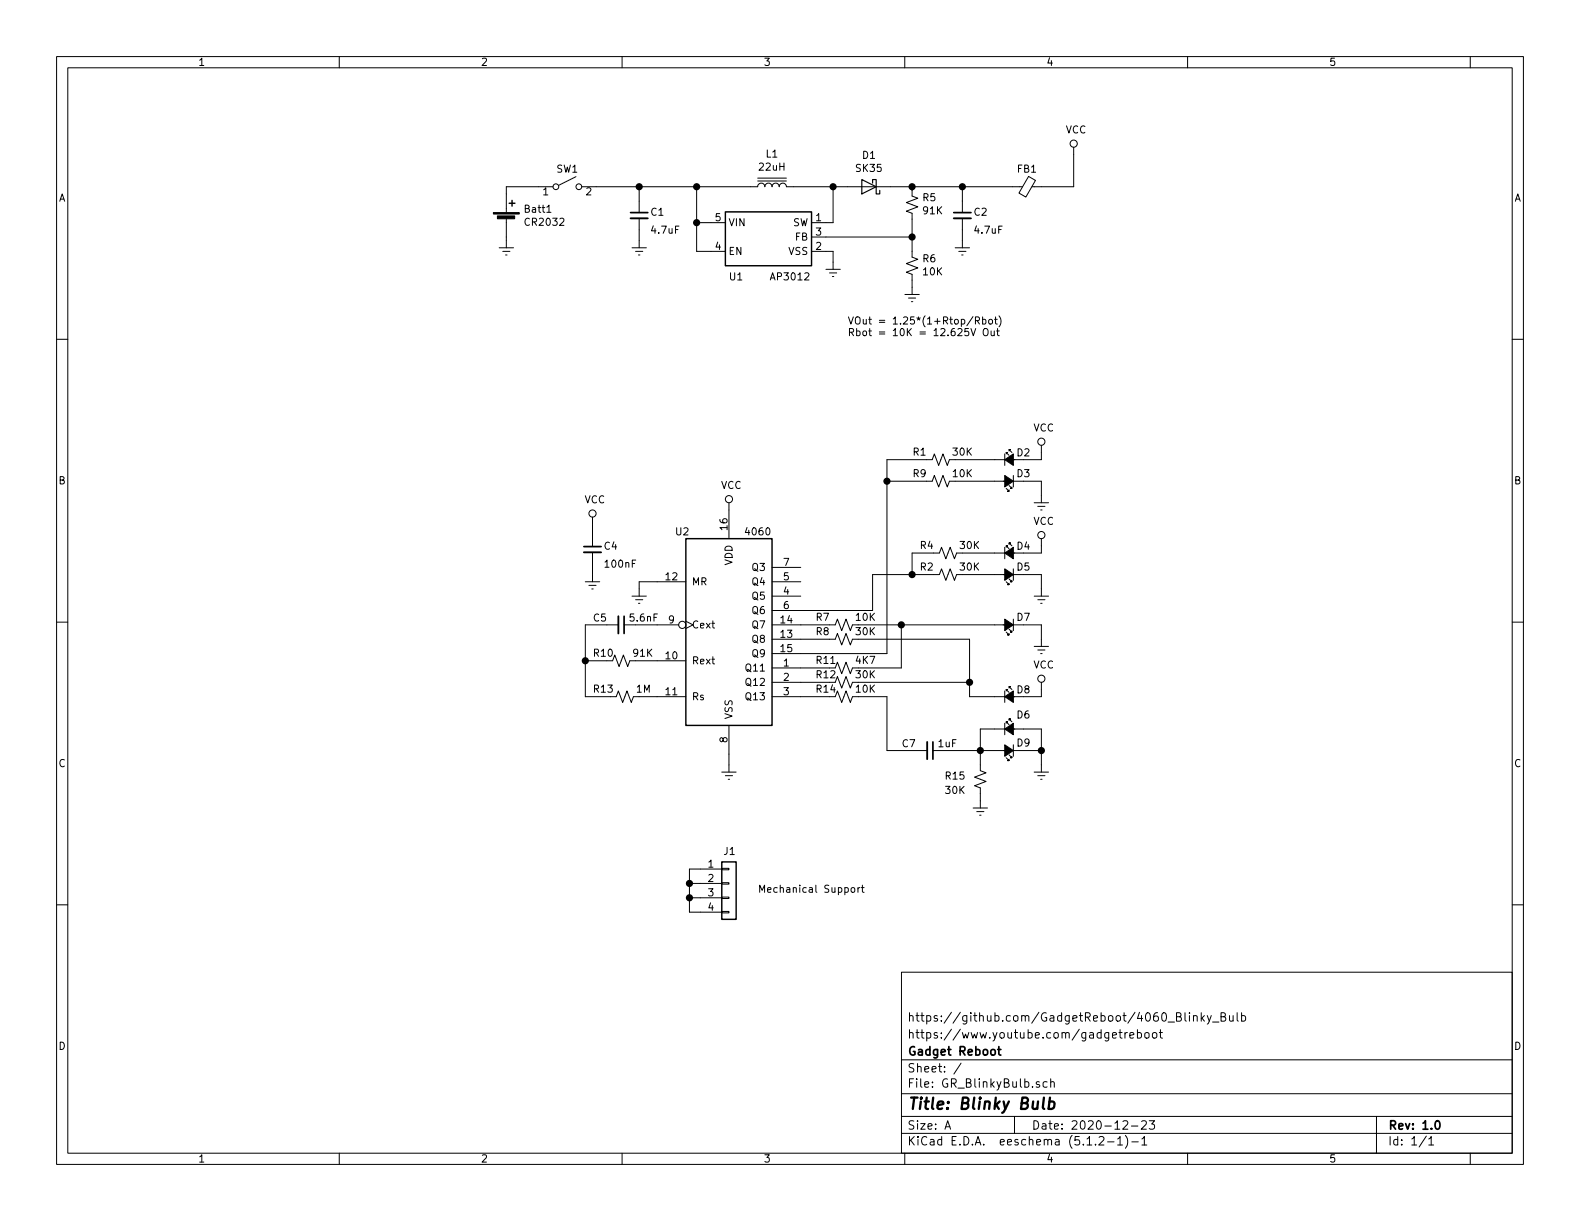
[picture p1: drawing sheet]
<svg xmlns="http://www.w3.org/2000/svg" width="279mm" height="216mm" viewBox="0 0 279 216" stroke-linecap="round" stroke-linejoin="round" font-family="sans-serif">
<g fill="none" stroke="#000" stroke-width=".18">
<path d="M10 10h259.4v195.9h-259.4zM12 12h255.4v191.9h-255.4zM60 10v2M110 10v2M160 10v2M210 10v2M260 10v2M89.5 38.6v5.2M96.7 37.5h.7M97.8 33h-8.3v4.6M101.9 31.2l-3.1 1.6M102.9 33h31.1a.63 .63 0 0 1 .6-.6 .63 .63 0 0 1 .7 .6 .63 .63 0 0 1 .6-.6 .63 .63 0 0 1 .6 .6 .63 .63 0 0 1 .7-.6 .63 .63 0 0 1 .6 .6 .63 .63 0 0 1 .6-.6 .63 .63 0 0 1 .7 .6h41.7"/>
<path d="M113 33v4.6M113 38.6v5.2M123.2 39.4h5.1M123.2 33v11.5h5.1M134 32h5.1M134 31.5h5.1M147.3 33v6.4h-3.8M161.3 33v1.7l1 .4-2 .7 2 .8-2 .7 1 .4v7.8l1 .3-2 .8 2 .8-2 .7 1 .4v3.6M170.2 33v4.6M170.2 38.6v5.2M181.9 31.2l1.2 .7-1.7 2.9-1.2-.7zM189.9 26v7h-7.4"/>
<path d="M10 60h2M88.3 43.8h2.5M88.9 44.5h1.3M89.4 45.1h.3M111.8 43.8h2.5M112.4 44.5h1.3M112.9 45.1h.3M143.5 44.5h3.8v3.1M143.5 41.9h17.8M146 47.6h2.6M146.7 48.3h1.3M147.2 48.9h.2"/>
<path d="M160 52.1h2.6M160.7 52.7h1.2M161.2 53.3h.2M168.9 43.8h2.5M169.5 44.5h1.3M170.1 45.1h.2M171.3 58.1h-.6l-.1 .6 .2-.1h.4l.1 .6-.2 .2-.5-.2M171.7 58.1l.4 1.3 .4-1.3M172.1 56l-1.1 1.6M172.5 56.7l.7-.1v-.4l-.2-.2h-.5v1.3M172.8 56.7l.4 .6M173.8 56.5h.3l.2 .2-.1 .6h-.4"/>
<path d="M173.8 56v1.3M173.9 58.3l.3-.2a.45 .45 0 0 1 .5 .4v.4l-.2 .4h-.4a.92 .92 0 0 1-.2-1zM175 56.5h.3l.2 .2-.1 .6h-.3l-.3-.2zM175.3 58.5v.8l.3 .1 .2-.2M175.8 58.5v.9M175.9 56.5h.5M176 56v1.1l.4 .2M176.2 58.5h.5M176.4 58.1v1.1l.3 .2M176.7 55.9a1.47 1.47 0 0 1 0 1.9M267.4 60h2M178.4 79.8v-.3h.3h-.3l.5 .5"/>
<path d="M184.1 78.7v2.6h-16.2l-.4 1-.7-2-.8 2-.8-2-.4 1h-8v34.3h-20.3M104.8 91.4v5.2M104.8 97.7v5.2M128.9 88.9v6.4M156.8 85.1h8l.4-1 .8 2 .8-2 .7 2 .4-1h16.2v3.8M177.7 80.3v2M177.7 96.8v2M177.9 86.4l.5 .5h-.2h.2v-.3M177.9 80.3v-.3h.3h-.3l.5 .5M177.9 96.8v-.3h.3h-.3l.5 .5M178.4 85.9l.5 .5h-.2h.2v-.3M178.4 96.3v-.3h.3h-.3l.5 .5"/>
<path d="M179.2 84.1v2M182.9 88.9h2.5M183.5 89.5h1.3M184 90.2h.3M184.1 95.3v2.5h-14.9l-.4 1-.8-2-.7 2-.8-2-.4 1h-4.8v3.8M10 110h2M103.5 116.8h4.8l.4-1 .8 2.1 .7-2.1 .8 2.1 .4-1.1h9.9M103.5 102.9h2.5M104.1 103.5h1.3M104.6 104.1h.3M109.3 110.5h-5.8v12.7h5.5l.3-1 .8 2 .8-2 .7 2 .4-1h9.3M110.4 110.5h9.6"/>
<path d="M111.8 105.4h2.5M112.4 106h1.3M112.9 106.7h.3M121.3 109.9l1.3 .6-1.3 .6M121.3 102.9h-8.3v2.5M136.5 110.5h11.2l.4-1 .7 2 .8-2 .8 2 .3-1h33.4v3.8M136.5 113h11.2l.4-1 .7 2 .8-2 .8 2 .3-1h20.7v10.2h12.7v-2.5M136.5 118.1h10.2M136.5 102.9h5.1M136.5 105.4h5.1M136.5 100.3h5.1M159.4 110.5v7.6h-8.7l-.3 1-.8-2-.8 2-.7-2-.4 1"/>
<path d="M177.9 111.8l.5 .5h-.2h.2v-.3M177.9 102.9l.5 .5h-.2h.2v-.3M178.4 111.3l.5 .5h-.2h.2v-.3M178.4 102.4l.5 .5h-.2h.2v-.3M179.2 100.6v2M179.2 109.5v2M182.9 105.4h2.5M182.9 114.3h2.5M183.5 106h1.3M183.5 114.9h1.3M184 115.6h.3M184 106.7h.3"/>
<path d="M184.1 105.4v-3.8h-14.9l-.4 1-.8-2-.7 2-.8-2-.4 1h-11.8v6.4h-17.8M267.4 110h2M127.6 136.5h2.6M128.3 137.2h1.2M128.8 137.8h.2M128.9 128.3v8.2M136.5 123.2h11.2l.4-1 .7 2 .8-2 .8 2 .3-1h6.1v9.5h7.2M136.5 120.7h10.2M147.7 120.7l.4-1.1 .7 2.1 .8-2.1 .8 2.1 .3-1h20.7M165 132.7h19.1M177.7 122.2v2M177.7 127.9v2"/>
<path d="M177.9 134l.5 .5h-.2h.2v-.3M177.9 122.2v-.3h.3h-.3l.5 .5M177.9 127.9v-.3h.3h-.3l.5 .5M178.4 133.5l.5 .5h-.2h.2v-.3M178.4 121.7v-.3h.3h-.3l.5 .5M178.4 127.4v-.3h.3h-.3l.5 .5M179.2 131.7v2M182.9 136.5h2.5M183.5 137.2h1.3M184 137.8h.3M184.1 136.5v-7.6h-10.7v7.4l1 .4-2.1 .7 2.1 .8-2.1 .7 1.1 .4v3.6M10 160h2"/>
<path d="M121.9 156.2h5.7M121.9 158.8h5.7M127.6 158.6h1.3v.3h-1.3zM127.6 156.1h1.3v.2h-1.3zM127.6 153.5h1.3v.3h-1.3zM127.6 153.7h-5.7v7.6h5.7M150.6 157l.3-.1 .2 .2v.6l-.4 .1-.2-.2zM151.7 156.9v.9M152.1 156.9l-.4 .3M152.3 156.9h.5M152.5 156.5v1.1l.3 .2M172.1 142.9h2.5"/>
<path d="M172.7 143.5h1.3M173.2 144.1h.3M267.4 160h2M127.6 161.2h1.3v.2h-1.3zM159.4 171.9h108v32h-108zM209.5 179.1v1.3l.3 .2M210.3 179.1v.1M210.3 179.6v1M211 179.7h.1a.37 .37 0 0 1 .6 .1v.8M211 179.6v1M212.4 179.1v1.5M213 179.6l-.6 .5"/>
<path d="M213.5 179.6l.3 1M214.2 179.6l-.5 1.3-.2 .2M215.9 179.8l.7-.1 .1-.4-.1-.2h-.7v1.5h.6l.3-.3a.41 .41 0 0 0-.4-.5M217.4 179.6l.1 .9 .3 .1 .3-.2M218.1 179.6v1M218.8 179.1v1.3l.2 .2M219.6 179.7l.4-.1 .3 .3-.1 .5-.2 .2-.4-.1M219.6 179.1v1.5M159.4 197.4h108M159.4 193.4h108M159.4 187.4h108M167.1 199.7l.5-1.5 .5 1.5"/>
<path d="M167.2 199.2h.8M170 188l-1.3 1.9M179.4 197.4v3M183.8 191.3h-.4l-.2 .2 .1 .2 .5 .1v.4h-.6M185.2 191.3h-.5l-.2 .2v.6l.2 .2 .5-.1M185.8 191.4l.2-.1h.4v1M185.8 190.8v1.5M196.7 183.1l.7-.2v-.2l-.5-.1-.2 .2 .1 .7h.6M197.9 182.6h.5M198.1 182.1v1.3l.3 .2M198.6 198.3l.2-.1h.4l.2 .4-.9 1.1h.9M198.9 182.6v1"/>
<path d="M199.4 182.6l-.3 .1-.2 .2M199.8 183.1l.7-.2-.1-.2-.4-.1-.2 .2v.7h.6M200.1 199.1h1.1M201.1 182.7l.5-.1 .3 .3-.1 .5-.2 .2-.5-.1M201.1 182.1v1.5M201.9 198.3l.2-.1h.3l.3 .1v.3v.2l-.9 .9h.9M202.5 182.7l.2-.1 .4 .1v.7l-.2 .2-.4-.2zM203.2 198.2h1l-.5 .6 .4 .1v.6l-.2 .2-.7-.2M203.9 182.7l.2-.1 .4 .1v.7l-.2 .2-.4-.2zM205 182.6h.6M205.2 182.1v1.3l.4 .2M212.5 180l.5 .6"/>
<path d="M214.4 180.7h1.1M243.4 197.4v6.5M60 203.9v2M110 203.9v2M159.4 200.4h108M160 203.9v2M194.4 201.1l.2-.1h.3l.3 .4-.9 1.1h.9M195.9 201.9h1.1M197.6 201.4l.5-.4v1.5M197.6 202.5h.9M199 200.8a1.79 1.79 0 0 1 0 2.2M200.2 201.9h1.1"/>
<path d="M201.9 201.4l.5-.4v1.5M201.9 202.5h.9M210 203.9v2M252.2 200.9l-1.2 1.9M252.7 201.4l.4-.4v1.5M252.7 202.5h.8M260 203.9v2"/>
<circle cx="98.3" cy="33" r=".51"/>
<circle cx="102.4" cy="33" r=".51"/>
<circle cx="189.9" cy="25.4" r=".63"/>
<circle cx="184.1" cy="78.1" r=".63"/>
<circle cx="104.8" cy="90.8" r=".63"/>
<circle cx="128.9" cy="88.3" r=".63"/>
<circle cx="184.1" cy="94.6" r=".63"/>
<circle cx="120.6" cy="110.5" r=".63"/>
<circle cx="184.1" cy="120" r=".63"/>
</g>
<path d="M111.5 37.6h3.1M168.7 37.6h3M103.3 96.6h3M110.4 109v3M165 131.2v3M176.4 185.6h.6M176.6 185.1v1.3l.4 .2M253.9 198.3l.2-.1a.81 .81 0 0 1 .6 .6 .81 .81 0 0 1-.3 .8l-.1 .1a.79 .79 0 0 1-.4-1.4z" fill="none" stroke="#000" stroke-width=".3"/>
<path d="M184.6 194.1l-.2 1.7 .3 .3M185.6 194.8h.7l.2 .3-.1 .6a.66 .66 0 0 1-1 .3M185.7 194.1l-.3 2" fill="none" stroke="#000" stroke-width=".41"/>
<path d="M90 35.9h1.1M90.6 35.4v1M128.3 37.5h15.2v9.5h-15.2zM121.3 95.3h15.2v33h-15.2zM127.6 152.4h2.6v10.2h-2.6z" fill="none" stroke="#000" stroke-width=".25"/>
<path d="M152.4 31.8l2.5 1.2-2.5 1.3zM154.3 32.4v-.6h.6v2.5h.7v-.6" fill="none" stroke="#000" stroke-width=".2"/>
<path d="M111.5 38.6h3.1M168.7 38.6h3M103.3 97.7h3M109.3 109v3M164 131.2v3" fill="none" stroke="#000" stroke-width=".33"/>
<g fill="#000" stroke="#000" stroke-width=".25">
<circle cx="113" cy="33" r=".51"/>
<circle cx="123.2" cy="33" r=".51"/>
<circle cx="123.2" cy="39.4" r=".51"/>
<circle cx="147.3" cy="33" r=".51"/>
<circle cx="161.3" cy="33" r=".51"/>
<circle cx="170.2" cy="33" r=".51"/>
<circle cx="161.3" cy="41.9" r=".51"/>
<circle cx="156.8" cy="85.1" r=".51"/>
<circle cx="103.5" cy="116.8" r=".51"/>
<circle cx="159.4" cy="110.5" r=".51"/>
<circle cx="161.3" cy="101.6" r=".51"/>
<circle cx="171.5" cy="120.7" r=".51"/>
<circle cx="173.4" cy="132.7" r=".51"/>
<circle cx="184.2" cy="132.7" r=".51"/>
<circle cx="121.9" cy="158.8" r=".51"/>
<circle cx="121.9" cy="156.2" r=".51"/>
</g>
<path d="M87.2 37.6h4.6v.2h-4.6zM88 38.2h3v.5h-3zM177.7 84.1l1.5 1-1.5 1zM177.7 81.3l1.5-1v2zM177.7 97.8l1.5-1v2zM177.7 109.5l1.5 1-1.5 1zM177.7 100.6l1.5 1-1.5 1zM177.7 131.7l1.5 1-1.5 1zM177.7 123.2l1.5-1v2zM177.7 128.9l1.5-1v2z" fill="#000" stroke="#000" stroke-width=".18"/>
<text font-size="2.8" x="160.4" y="196.2">Title: Blinky Bulb</text>
<g font-size="2.1">
<text x="160.4" y="183.6">https://www.youtube.com/gadgetreboot</text>
<text x="160.4" y="180.6">https://github.com/GadgetReboot/4060_Blinky_Bulb</text>
<text x="160.4" y="189.6">Sheet: /</text>
<text x="160.4" y="186.6">Gadget Reboot</text>
<text x="160.4" y="192.3">File: GR_BlinkyBulb.sch</text>
<text x="160.4" y="202.5">KiCad E.D.A. eeschema (5.1.2-1)-1</text>
<text x="160.4" y="199.7">Size: A</text>
<text x="182.4" y="199.7">Date: 2020-12-23</text>
<text x="245.4" y="199.7">Rev: 1.0</text>
<text x="245.4" y="202.5">Id: 1/1</text>
</g>
<g font-size="1.8">
<text x="35" y="11.6">1</text>
<text x="85" y="11.6">2</text>
<text x="135" y="11.6">3</text>
<text x="185" y="11.6">4</text>
<text x="235" y="11.6">5</text>
<text x="188.4" y="23.6">VCC</text>
<text x="135.5" y="27.9">L1</text>
<text x="152.6" y="28.1">D1</text>
<text x="10.4" y="35.6">A</text>
<text x="96" y="34.5">1</text>
<text x="98.4" y="30.5">SW1</text>
<text x="103.7" y="34.5">2</text>
<text x="134.3" y="30.2">22uH</text>
<text x="151.4" y="30.4">SK35</text>
<text x="163.2" y="35.6">R5</text>
<text x="179.9" y="30.5">FB1</text>
<text x="267.8" y="35.6">A</text>
<text x="92.9" y="37.6">Batt1</text>
<text x="93.1" y="39.9">CR2032</text>
<text x="115.1" y="38.2">C1</text>
<text x="115.3" y="41.3">4.7uF</text>
<text x="126.5" y="39.1">5</text>
<text x="128.8" y="40">VIN</text>
<text x="140.2" y="40">SW</text>
<text x="144.3" y="39.1">1</text>
<text x="144.3" y="41.7">3</text>
<text x="163.3" y="37.9">91K</text>
<text x="172.3" y="38.2">C2</text>
<text x="172.5" y="41.3">4.7uF</text>
<text x="126.5" y="44.2">4</text>
<text x="128.8" y="45.1">EN</text>
<text x="139.5" y="45.1">VSS</text>
<text x="140.6" y="42.5">FB</text>
<text x="144.3" y="44.2">2</text>
<text x="163.2" y="46.4">R6</text>
<text x="129.1" y="49.6">U1</text>
<text x="136.5" y="49.6">AP3012</text>
<text x="163.3" y="48.7">10K</text>
<text x="149.9" y="57.4">VOut = 1.25*(1+Rtop/Rbot)</text>
<text x="149.9" y="59.4">Rbot = 10K = 12.625V Out</text>
<text x="182.7" y="76.3">VCC</text>
<text x="161.5" y="80.6">R1</text>
<text x="168.6" y="80.6">30K</text>
<text x="179.9" y="80.7">D2</text>
<text x="10.4" y="85.6">B</text>
<text x="103.4" y="89">VCC</text>
<text x="127.5" y="86.5">VCC</text>
<text x="161.5" y="84.4">R9</text>
<text x="168.6" y="84.4">10K</text>
<text x="179.9" y="84.4">D3</text>
<text x="267.8" y="85.6">B</text>
<text x="119.5" y="94.7">U2</text>
<text x="128.7" y="93.7" transform="rotate(-90 128.7 93.7)">16</text>
<text x="132" y="94.7">4060</text>
<text x="182.7" y="92.8">VCC</text>
<text x="106.9" y="97.2">C4</text>
<text x="107.1" y="100.4">100nF</text>
<text x="129.5" y="100" transform="rotate(-90 129.5 100)">VDD</text>
<text x="133.1" y="101">Q3</text>
<text x="138.6" y="100.1">7</text>
<text x="162.8" y="97.1">R4</text>
<text x="162.8" y="100.9">R2</text>
<text x="169.8" y="97.1">30K</text>
<text x="169.8" y="100.9">30K</text>
<text x="179.9" y="100.9">D5</text>
<text x="179.9" y="97.2">D4</text>
<text x="117.8" y="102.6">12</text>
<text x="122.3" y="103.5">MR</text>
<text x="133.1" y="106">Q5</text>
<text x="133.1" y="103.5">Q4</text>
<text x="138.6" y="105.2">4</text>
<text x="138.6" y="102.6">5</text>
<text x="138.6" y="107.7">6</text>
<text x="105" y="109.9">C5</text>
<text x="111.5" y="109.9">5.6nF</text>
<text x="118.3" y="110.2">9</text>
<text x="122.3" y="111.1">Cext</text>
<text x="133.1" y="113.7">Q8</text>
<text x="133.1" y="111.1">Q7</text>
<text x="133.1" y="108.6">Q6</text>
<text x="138.1" y="112.8">13</text>
<text x="138.1" y="110.2">14</text>
<text x="144.3" y="109.8">R7</text>
<text x="144.3" y="112.3">R8</text>
<text x="151.4" y="109.8">10K</text>
<text x="151.4" y="112.3">30K</text>
<text x="179.9" y="109.8">D7</text>
<text x="105.1" y="116.1">R10</text>
<text x="112" y="116.1">91K</text>
<text x="117.8" y="116.6">10</text>
<text x="122.3" y="117.5">Rext</text>
<text x="132.2" y="118.7">Q11</text>
<text x="133.1" y="116.2">Q9</text>
<text x="138.1" y="115.3">15</text>
<text x="138.6" y="117.9">1</text>
<text x="144.4" y="117.4">R11</text>
<text x="144.4" y="119.9">R12</text>
<text x="151.4" y="117.4">4K7</text>
<text x="151.4" y="119.9">30K</text>
<text x="182.7" y="118.2">VCC</text>
<text x="105.1" y="122.5">R13</text>
<text x="112.6" y="122.5">1M</text>
<text x="117.8" y="122.9">11</text>
<text x="122.3" y="123.8">Rs</text>
<text x="132.2" y="121.3">Q12</text>
<text x="132.2" y="123.8">Q13</text>
<text x="138.6" y="120.4">2</text>
<text x="138.6" y="122.9">3</text>
<text x="144.4" y="122.5">R14</text>
<text x="151.4" y="122.5">10K</text>
<text x="179.9" y="122.6">D8</text>
<text x="128.7" y="131.3" transform="rotate(-90 128.7 131.3)">8</text>
<text x="129.5" y="127.3" transform="rotate(-90 129.5 127.3)">VSS</text>
<text x="179.9" y="127.1">D6</text>
<text x="10.4" y="135.6">C</text>
<text x="159.6" y="132.1">C7</text>
<text x="166" y="132.1">1uF</text>
<text x="167.3" y="137.8">R15</text>
<text x="179.9" y="132">D9</text>
<text x="267.8" y="135.6">C</text>
<text x="167.3" y="140.4">30K</text>
<text x="125.2" y="153.4">1</text>
<text x="125.2" y="156">2</text>
<text x="128" y="151.2">J1</text>
<text x="125.2" y="158.5">3</text>
<text x="125.2" y="161">4</text>
<text x="134" y="157.9">Mechanical Support</text>
<text x="10.4" y="185.6">D</text>
<text x="267.8" y="185.6">D</text>
<text x="35" y="205.5">1</text>
<text x="85" y="205.5">2</text>
<text x="135" y="205.5">3</text>
<text x="185" y="205.5">4</text>
<text x="235" y="205.5">5</text>
</g>
</svg>
